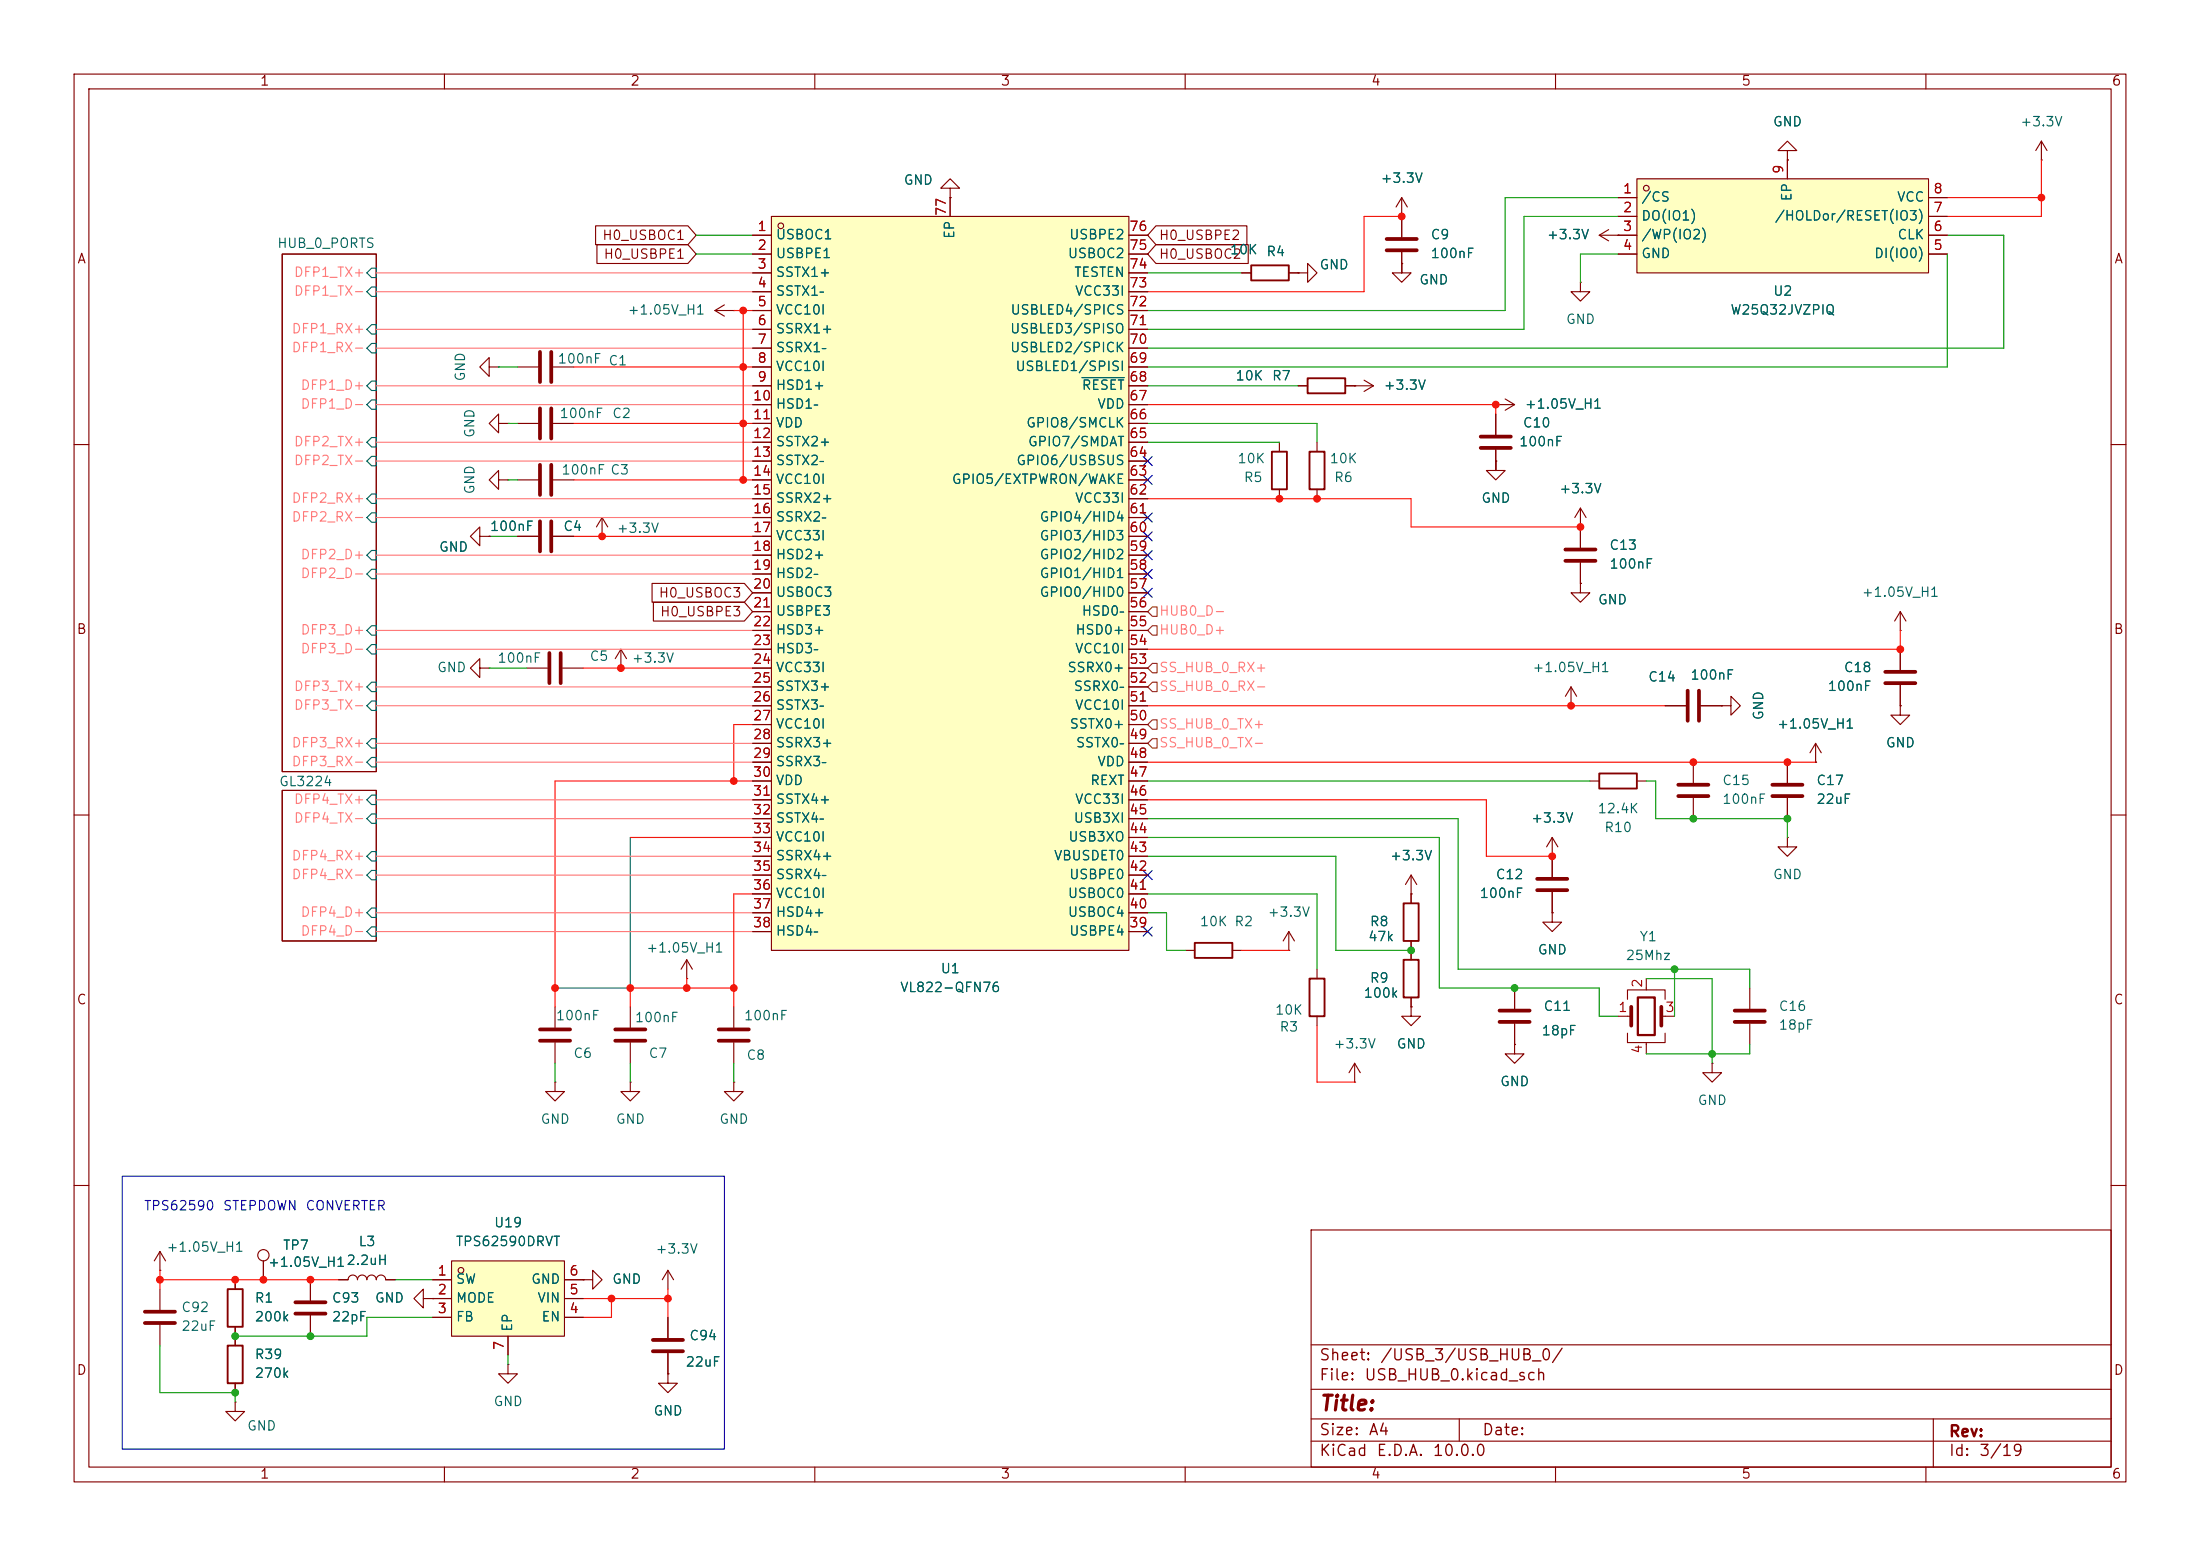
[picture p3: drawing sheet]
<svg xmlns="http://www.w3.org/2000/svg" width="297mm" height="210mm" viewBox="0 0 297 210" stroke-linecap="round" stroke-linejoin="round" font-family="sans-serif">
<g fill="none" stroke="#840000" stroke-width=".15">
<path d="M10 10h277v190h-277zM12 12h273v186h-273zM60 10v2M110 10v2M160 10v2M210 10v2M260 10v2M38.1 34.3h12.7v69.8h-12.7zM10 60h2M285 60h2M10 110h2M38.1 106.7h12.7v20.3h-12.7z"/>
<path d="M285 110h2M10 160h2M21.6 174v2.8M21.6 178.8v2.8M177 166h108v32h-108zM285 160h2M60 198v2M68.6 184.2v1.2h1.2l-1.2 1.3-1.3-1.3h1.3M68.6 184.2h.1M90.2 185.4v1.3h1.2l-1.2 1.3-1.3-1.3h1.3M90.2 185.4h.1M110 198v2"/>
<path d="M160 198v2M177 194.5h108M177 191.5h108M177 187.5h108M177 181.5h108M197 191.5v3M210 198v2M260 198v2M261 191.5v6.5"/>
</g>
<g fill="none" stroke="#006464" stroke-width=".15">
<path d="M50.2 38.7h.6v1.3h-.6l-.7-.6zM50.2 36.2h.6v1.3h-.6l-.7-.7zM50.2 59.1h.6v1.2h-.6l-.7-.6zM50.2 54h.6v1.2h-.6l-.7-.6zM50.2 51.4h.6v1.3h-.6l-.7-.6zM50.2 43.8h.6v1.3h-.6l-.7-.6zM50.2 46.4h.6v1.2h-.6l-.7-.6zM50.2 74.3h.6v1.3h-.6l-.7-.7zM50.2 61.6h.6v1.3h-.6l-.7-.7zM50.2 76.8h.6v1.3h-.6l-.7-.6zM50.2 69.2h.6v1.3h-.6l-.7-.6zM50.2 66.7h.6v1.2h-.6l-.7-.6z"/>
<path d="M49.5 92.7l.7-.6h.6v1.2h-.6zM50.2 94.6h.6v1.3h-.6l-.7-.6zM50.2 99.7h.6v1.3h-.6l-.7-.7zM50.2 84.5h.6v1.2h-.6l-.7-.6zM50.2 87h.6v1.3h-.6l-.7-.7zM49.5 115.6l.7-.7h.6v1.3h-.6zM50.2 102.2h.6v1.3h-.6l-.7-.6zM50.2 109.9h.6v1.2h-.6l-.7-.6zM50.2 107.3h.6v1.3h-.6l-.7-.6zM50.2 117.5h.6v1.2h-.6l-.7-.6zM50.2 122.6h.6v1.2h-.6l-.7-.6zM50.2 125.1h.6v1.3h-.6l-.7-.7z"/>
</g>
<path d="M19.6 177h4M19.6 178.6h4" fill="none" stroke="#840000" stroke-width=".51"/>
<path d="M61 170.2h15.2v10.1h-15.2z" fill="#ffffc2"/>
<g fill="none" stroke="#840000" stroke-width=".15">
<path d="M66 49.5v1.3l-1.2-1.3 1.2-1.2v1.2h1.3M67.3 57.2v1.2l-1.3-1.2 1.3-1.3v1.3h1.3M67.3 49.5h.1M68.6 57.2h.1M69.8 57.2h2.8M69.8 49.5h2.8M74.7 57.2h2.8M74.7 49.5h2.8M96.5 41.9l1.3 .8M96.5 41.9h2.6M97.8 41.1l-1.3 .8M99.1 41.9h.1"/>
<path d="M64.8 72.4v1.3l-1.3-1.3 1.3-1.3v1.3h1.2M66 72.4h.1M67.3 64.8v1.2l-1.3-1.2 1.3-1.3v1.3h1.3M68.6 64.8h.1M69.8 72.4h2.8M69.8 64.8h2.8M74.7 72.4h2.8M74.7 64.8h2.8M81.3 72.4h.1M81.3 69.9l.7 1.2M81.3 69.9l-.8 1.2M81.3 69.9v2.5"/>
<path d="M64.8 90.2v1.2l-1.3-1.2 1.3-1.3v1.3h1.2M66 90.2h.1M71.1 90.2h2.8M75.9 90.2h2.8M83.8 90.2h.1M83.8 87.6l.8 1.3M83.8 87.6l-.7 1.3M83.8 87.6v2.6M212.1 95.3h.1M212.1 92.7l-.8 1.3M212.1 92.7l.8 1.3M212.1 92.7v2.6"/>
<path d="M224.8 95.3h2.8M229.6 95.3h2.8M232.4 95.3h1.3v-1.3l1.2 1.3-1.2 1.2v-1.2M232.4 95.3h.1M256.5 95.3v1.2h1.3l-1.3 1.3-1.2-1.3h1.2M256.5 95.3h.1M256.5 87.6v2.8M256.5 92.5v2.8M209.5 115.6h.1M209.5 113l-.7 1.3M209.5 113l.8 1.3M209.5 113v5.4"/>
<path d="M214.6 105.4h1.3M221 105.4h1.2M228.6 102.9v2.8M228.6 107.7v2.8M241.3 113v1.3h1.3l-1.3 1.3-1.3-1.3h1.3M241.3 113h.1M241.3 102.9v2.8M241.3 107.7v2.8M245.1 102.9h.1M245.1 100.3l-.8 1.3M245.1 100.3l.8 1.3M245.1 100.3v2.6"/>
<path d="M74.9 135.9v2.8M85.1 135.9v2.8M92.7 132.1h.1M92.7 129.5l.8 1.3M92.7 129.5l-.8 1.3M92.7 129.5v2.6M177.8 130.8v1.3M177.8 137.2v1.2M190.5 135.9v1.3h1.3l-1.3 1.2-1.3-1.2h1.3M190.5 135.9h.1M190.5 128.3v1.2M190.5 134.6v1.3"/>
<path d="M204.5 133.4v2.7M204.5 138.2v2.8M209.5 123.2v1.3h1.3l-1.3 1.2-1.2-1.2h1.2M209.5 123.2h.1M209.5 120.4v2.8M218.4 137.2h1.8M219.7 134.9v-1.3h5.1v1.3M219.7 139.4v1.3h5.1v-1.3M222.2 132.1v1.5M224.3 137.2h1.8M236.2 133.4v2.7M236.2 138.2v2.8"/>
<path d="M74.9 146.1v1.2h-1.2l1.2 1.3 1.3-1.3h-1.3M74.9 146.1h.1M74.9 140.7v2.8M85.1 146.1v1.2h-1.3l1.3 1.3 1.3-1.3h-1.3M85.1 146.1h.1M85.1 140.7v2.8M99.1 146.1v1.2h-1.3l1.3 1.3 1.2-1.3h-1.2M99.1 146.1h.1M182.9 146.1h.1M182.9 143.5l-.8 1.3M182.9 143.5l.7 1.3M182.9 143.5v2.6"/>
<path d="M204.5 141v1.2h1.2l-1.2 1.3-1.3-1.3h1.3M204.5 141h.1M222.2 140.7v1.5M231.1 143.5v1.3h1.3l-1.3 1.3-1.2-1.3h1.2M231.1 143.5h.1M21.6 171.5h.1M21.6 168.9l.8 1.3M21.6 168.9l-.8 1.3M21.6 168.9v2.6M31.7 172.7v1.3M31.7 179.1v2.5M35.6 170.2v2.5"/>
<path d="M41.9 172.7v2.8M41.9 177.5v2.8M45.7 172.7h1.3a.64 .64 0 0 1 .6-.6 .64 .64 0 0 1 .7 .6 .64 .64 0 0 1 .6-.6 .64 .64 0 0 1 .6 .6 .64 .64 0 0 1 .7-.6 .64 .64 0 0 1 .6 .6 .64 .64 0 0 1 .6-.6 .64 .64 0 0 1 .7 .6h1.2M57.1 175.3v-1.3l-1.2 1.3 1.2 1.2v-1.2h1.3M58.4 175.3h.1M58.4 172.7h2.6M58.4 175.3h2.6M58.4 177.8h2.6M61 170.2h15.2v10.1h-15.2zM76.2 172.7h2.5M76.2 175.3h2.5M76.2 177.8h2.5"/>
<path d="M78.7 172.7h1.3v-1.2l1.3 1.2-1.3 1.3v-1.3M78.7 172.7h.1M90.2 171.5v2.5M90.2 177.8v2.8M90.2 171.5l-.8 1.2M90.2 171.5l.7 1.2M31.7 189.2v1.3h1.3l-1.3 1.3-1.2-1.3h1.2M31.7 189.2h.1M31.7 186.7v1.3M68.6 180.3v2.6M90.2 182.6v2.8"/>
<circle cx="35.6" cy="169.4" r=".76"/>
<circle cx="62.2" cy="171.5" r=".38"/>
</g>
<g fill="none" stroke="#840000" stroke-width=".51">
<path d="M72.9 47.5v4.1M72.9 55.1v4.1M74.4 47.5v4.1M74.4 55.1v4.1M72.9 62.7v4.1M72.9 70.4v4M74.4 62.7v4.1M74.4 70.4v4M74.2 88.1v4.1M75.7 88.1v4.1M227.8 93.2v4.1M229.4 93.2v4.1"/>
<path d="M254.5 90.7h4.1M254.5 92.2h4.1M207.5 118.6h4.1M226.6 107.4h4M226.6 105.9h4M239.3 107.4h4M239.3 105.9h4M72.9 138.9h4.1M83.1 138.9h4M202.4 136.4h4.1M202.4 137.9h4.1M207.5 120.1h4.1"/>
<path d="M220.2 135.9v2.5M224.3 135.9v2.5M234.2 136.4h4.1M234.2 137.9h4.1M72.9 140.5h4.1M83.1 140.5h4M39.9 175.8h4M39.9 177.3h4M88.1 180.8h4.1M88.1 182.4h4.1"/>
</g>
<path d="M215.9 104.4h5.1v2h-5.1zM176.8 132.1h2v5.1h-2zM189.5 129.5h2v5.1h-2zM30.7 174h2.1v5.1h-2.1zM30.7 181.6h2.1v5.1h-2.1z" fill="none" stroke="#840000" stroke-width=".25"/>
<path d="M221.1 134.6h2.3v5.1h-2.3z" fill="none" stroke="#840000" stroke-width=".3"/>
<path d="M104.1 29.2h48.3v99.1h-48.3z" fill="#ffffc2"/>
<g fill="none" stroke="#840000" stroke-width=".15">
<path d="M101.6 31.8h2.5M101.6 34.3h2.5M101.6 36.8h2.5M101.6 39.4h2.5M104.1 29.2h48.3v99.1h-48.3zM128.3 25.4h1.2l-1.2-1.3-1.3 1.3h1.3v1.3M128.3 26.7h.1M128.3 26.7v2.5M152.4 31.8h2.5M152.4 34.3h2.5M152.4 36.8h2.5M152.4 39.4h2.5"/>
<path d="M167.6 36.8h1.3M174 36.8h1.3M175.3 36.8h1.2v-1.2l1.3 1.2-1.3 1.3v-1.3M175.3 36.8h.1M189.2 34v2.8h-1.2l1.2 1.3 1.3-1.3h-1.3v-1.2M189.2 35.6h.1M189.2 29.2v2.8M241.3 20.3h-1.3l1.3-1.2 1.3 1.2h-1.3v1.3M241.3 21.6h.1M101.6 41.9h2.5M101.6 44.5h2.5M101.6 47h2.5"/>
<path d="M101.6 49.5h2.5M101.6 52.1h2.5M101.6 54.6h2.5M101.6 57.2h2.5M101.6 59.7h2.5M152.4 41.9h2.5M152.4 44.5h2.5M152.4 47h2.5M152.4 49.5h2.5M152.4 52.1h2.5M152.4 54.6h2.5M152.4 57.2h2.5"/>
<path d="M152.4 59.7h2.5M172.7 59.7v1.3M175.3 52.1h1.2M177.8 59.7v1.3M181.6 52.1h3.8M182.9 52.1h.1M184.1 51.3l1.3 .8M185.4 52.1l-1.3 .7M101.6 62.2h2.5M101.6 64.8h2.5M101.6 67.3h2.5M101.6 69.9h2.5"/>
<path d="M101.6 72.4h2.5M101.6 74.9h2.5M101.6 77.5h2.5M152.4 62.2h2.5M152.4 64.8h2.5M152.4 67.3h2.5M152.4 69.9h2.5M152.4 72.4h2.5M152.4 74.9h2.5M152.4 77.5h2.5M172.7 66v1.3M177.8 66v1.3"/>
<path d="M101.6 80h2.5M101.6 82.6h2.5M101.6 85.1h2.5M101.6 87.6h2.5M101.6 90.2h2.5M101.6 92.7h2.5M101.6 95.3h2.5M101.6 97.8h2.5M152.4 80h2.5M152.4 82.6h2.5M152.4 85.1h2.5M152.4 87.6h2.5"/>
<path d="M152.4 90.2h2.5M152.4 92.7h2.5M152.4 95.3h2.5M152.4 97.8h2.5M101.6 100.3h2.5M101.6 102.9h2.5M101.6 105.4h2.5M101.6 108h2.5M101.6 110.5h2.5M101.6 113h2.5M101.6 115.6h2.5M101.6 118.1h2.5"/>
<path d="M152.4 100.3h2.5M152.4 102.9h2.5M152.4 105.4h2.5M152.4 108h2.5M152.4 110.5h2.5M152.4 113h2.5M152.4 115.6h2.5M152.4 118.1h2.5M99.1 135.9v2.8M101.6 120.7h2.5M101.6 123.2h2.5M101.6 125.7h2.5"/>
<path d="M152.4 120.7h2.5M152.4 123.2h2.5M152.4 125.7h2.5M99.1 140.7v2.8"/>
<circle cx="105.4" cy="30.5" r=".38"/>
</g>
<path d="M146.1 51h5.7" fill="none" stroke="#006464" stroke-width=".15"/>
<path d="M187.2 33.8h4.1M187.2 32.3h4.1M97 138.9h4.1M97 140.5h4.1" fill="none" stroke="#840000" stroke-width=".51"/>
<path d="M168.9 35.8h5.1v2h-5.1zM176.5 51.1h5.1v2h-5.1zM171.7 61h2v5h-2zM176.8 61h2v5h-2z" fill="none" stroke="#840000" stroke-width=".25"/>
<path d="M221 24.1h39.3v12.7h-39.3z" fill="#ffffc2"/>
<g fill="none" stroke="#840000" stroke-width=".15">
<path d="M275.6 19.1l-.8 1.2M275.6 19.1l.8 1.2M275.6 19.1v2.5M80.4 30.5h12.5l1.1 1.3-1.1 1.2h-12.5zM80.6 33h12.3l1.1 1.3-1.1 1.3h-12.3zM101.6 31.8h2.5M101.6 34.3h2.5M101.6 36.8h2.5M101.6 39.4h2.5M128.3 26.7h.1M128.3 26.7v2.5M152.4 31.8h2.5"/>
<path d="M152.4 34.3h2.5M152.4 36.8h2.5M152.4 39.4h2.5M156.1 33h12.4v2.6h-12.4l-1.2-1.3zM156.1 30.5h12.2v2.5h-12.2l-1.2-1.2zM167.6 36.8h1.3M174 36.8h1.3M175.3 36.8h.1M189.2 29.2h.1M189.2 35.6h.1M189.2 26.7l-.7 1.2M189.2 26.7l.8 1.2"/>
<path d="M189.2 26.7v5.3M189.2 34v2.8M213.4 38.1v1.3h-1.3l1.3 1.2 1.2-1.2h-1.2M213.4 38.1h.1M215.9 31.8h5.1M215.9 31.8l1.3 .7M217.2 31l-1.3 .8M218.4 31.8h.1M218.4 26.7h2.6M218.4 29.2h2.6M218.4 34.3h2.6M221 24.1h39.3v12.7h-39.3z"/>
<path d="M241.3 21.6h.1M241.3 21.6v2.5M260.3 26.7h2.6M260.3 29.2h2.6M260.3 31.8h2.6M260.3 34.3h2.6M275.6 21.6h.1M101.6 54.6h2.5M101.6 41.9h2.5M101.6 44.5h2.5M101.6 47h2.5M101.6 49.5h2.5"/>
<path d="M101.6 52.1h2.5M101.6 57.2h2.5M101.6 59.7h2.5M152.4 54.6h2.5M152.4 41.9h2.5M152.4 44.5h2.5M152.4 47h2.5M152.4 49.5h2.5M152.4 52.1h2.5M152.4 57.2h2.5M152.4 59.7h2.5M175.3 52.1h1.2"/>
<path d="M181.6 52.1h1.3M182.9 52.1h.1M201.9 54.6h.1M201.9 54.6h2.6M201.9 55.9v2.8M203.2 53.8l1.3 .8M204.5 54.6l-1.3 .8M66 72.4h.1M69.8 72.4h2.8M74.7 72.4h2.8M88 78.7h12.5l1.1 1.3-1.1 1.3h-12.5zM101.6 72.4h2.5"/>
<path d="M101.6 62.2h2.5M101.6 64.8h2.5M101.6 67.3h2.5M101.6 69.9h2.5M101.6 74.9h2.5M101.6 77.5h2.5M152.4 72.4h2.5M152.4 62.2h2.5M152.4 64.8h2.5M152.4 67.3h2.5M152.4 69.9h2.5M152.4 74.9h2.5"/>
<path d="M152.4 77.5h2.5M201.9 60.7v2.8h-1.2l1.2 1.3 1.3-1.3h-1.3v-1.3M201.9 62.2h.1M213.4 71.1h.1M213.4 78.7v1.3h1.2l-1.2 1.3-1.3-1.3h1.3M213.4 78.7h.1M213.4 68.6l-.8 1.3M213.4 68.6l.7 1.3M213.4 68.6v5.3M213.4 75.9v2.8M88.2 81.3h12.3l1.1 1.3-1.1 1.2h-12.3zM101.6 95.3h2.5"/>
<path d="M101.6 80h2.5M101.6 82.6h2.5M101.6 85.1h2.5M101.6 87.6h2.5M101.6 90.2h2.5M101.6 92.7h2.5M101.6 97.8h2.5M152.4 95.3h2.5M152.4 80h2.5M152.4 82.6h2.5M152.4 85.1h2.5M152.4 87.6h2.5"/>
<path d="M152.4 90.2h2.5M152.4 92.7h2.5M152.4 97.8h2.5M224.8 95.3h2.8M229.6 95.3h2.8M232.4 95.3h.1M256.5 85.1h.1M256.5 95.3h.1M256.5 82.6l-.7 1.2M256.5 82.6l.8 1.2M256.5 82.6v2.5M256.5 87.6v2.8"/>
<path d="M256.5 92.5v2.8M101.6 100.3h2.5M101.6 102.9h2.5M101.6 105.4h2.5M101.6 108h2.5M101.6 110.5h2.5M101.6 113h2.5M101.6 115.6h2.5M101.6 118.1h2.5M152.4 100.3h2.5M152.4 102.9h2.5M152.4 105.4h2.5"/>
<path d="M152.4 108h2.5M152.4 110.5h2.5M152.4 113h2.5M152.4 115.6h2.5M152.4 118.1h2.5M190.5 118.1v3.8M190.5 118.1l-.8 1.3M190.5 118.1l.8 1.3M209.5 115.6h.1M209.5 115.6v2.8M241.3 102.9v2.8M241.3 107.7v2.8"/>
<path d="M245.1 102.9h.1M101.6 120.7h2.5M101.6 123.2h2.5M101.6 125.7h2.5M152.4 120.7h2.5M152.4 123.2h2.5M152.4 125.7h2.5M160 128.3h1.3M166.4 128.3h1.2M174 128.3h.1M174 125.7l-.8 1.3M174 125.7l.8 1.3"/>
<path d="M174 125.7v2.6M190.5 120.7h.1M190.5 135.9h.1M190.5 127v2.5M190.5 134.6v1.3M204.5 133.4v2.7M204.5 138.2v2.8M209.5 123.2h.1M209.5 120.4v2.8M204.5 141h.1M31.7 172.7v1.3M31.7 179.1v2.5"/>
<path d="M35.6 170.2v2.5M41.9 172.7v2.8M41.9 177.5v2.8M45.7 172.7h1.3M52.1 172.7h1.2M58.4 175.3h.1M58.4 172.7h2.6M58.4 175.3h2.6M58.4 177.8h2.6M76.2 172.7h2.5M76.2 175.3h2.5M76.2 177.8h2.5"/>
<path d="M78.7 172.7h.1M90.2 177.8v2.8M31.7 186.7v1.3M68.6 180.3v2.6M90.2 185.4h.1M90.2 182.6v2.8"/>
<circle cx="222.3" cy="25.4" r=".38"/>
</g>
<path d="M199.9 58.9h4.1M199.9 60.5h4.1M211.3 75.7h4.1M211.3 74.2h4.1" fill="none" stroke="#840000" stroke-width=".51"/>
<path d="M161.3 127.3h5.1v2h-5.1zM189.5 121.9h2v5.1h-2z" fill="none" stroke="#840000" stroke-width=".25"/>
<path d="M154.9 82.6l.7-.7h.6v1.3h-.6zM154.9 85.1l.7-.6h.6v1.2h-.6zM154.9 92.7l.7-.6h.6v1.2h-.6zM154.9 97.8l.7-.6h.6v1.2h-.6zM155.6 89.5h.6v1.3h-.6l-.7-.6zM155.6 99.7h.6v1.3h-.6l-.7-.7z" fill="none" stroke="#725600" stroke-width=".15"/>
<g fill="none" stroke="#ff7879" stroke-width=".15">
<path d="M50.8 39.4h50.8M50.8 36.8h50.8M50.8 59.7h50.8M50.8 52.1h50.8M50.8 44.5h50.8M50.8 54.6h50.8M50.8 47h50.8M50.8 62.2h50.8M50.8 67.3h50.8M50.8 69.9h50.8M50.8 74.9h50.8M50.8 77.5h50.8"/>
<path d="M50.8 95.3h50.8M50.8 92.7h50.8M50.8 87.6h50.8M50.8 85.1h50.8M50.8 118.1h50.8M50.8 115.6h50.8M50.8 110.5h50.8M50.8 100.3h50.8M50.8 102.9h50.8M50.8 108h50.8M50.8 125.7h50.8M50.8 123.2h50.8"/>
</g>
<g fill="none" stroke="#ff0f00" stroke-width=".15">
<path d="M189.2 29.2h-5.1v10.2h-29.2M262.9 26.7h12.7M275.6 21.6v7.6h-12.7M77.5 57.2h24.1M77.5 49.5h24.1M99.1 41.9h2.5M100.3 41.9v22.9M154.9 54.6h47v1.3M77.5 64.8h24.1M77.5 72.4h24.1M154.9 67.3h35.6v3.8h22.9M78.7 90.2h22.9"/>
<path d="M101.6 97.8h-2.5v7.6M154.9 95.3h69.9M256.5 85.1v2.5h-101.6M85.1 113h16.5M101.6 105.4h-26.7v30.5M154.9 102.9h90.2M154.9 108h45.8v7.6h8.8M92.7 132.1v1.3M99.1 133.4h-14v2.5M101.6 120.7h-2.5v15.2M167.6 128.3h6.4M177.8 138.4v7.7h5.1"/>
<path d="M21.6 172.7h24.1M21.6 171.5v2.5M78.7 175.3h11.5M82.5 175.3v2.5h-3.8M90.2 174v3.8"/>
</g>
<g fill="none" stroke="#009600" stroke-width=".15">
<path d="M94 34.3h7.6M94 31.8h7.6M154.9 36.8h12.7M189.2 35.6v1.2M218.4 34.3h-5v3.8M218.4 26.7h-15.2v15.2h-48.3M218.4 29.2h-12.7v15.3h-50.8M262.9 34.3v15.2h-108M262.9 31.8h7.6v15.2h-115.6M67.3 49.5h2.5M68.6 57.2h1.2M154.9 57.2h22.9v2.5"/>
<path d="M154.9 52.1h20.4M154.9 59.7h17.8M66 72.4h3.8M68.6 64.8h1.2M201.9 62.2v1.3M66 90.2h5.1M154.9 110.5h41.9v20.3h39.4v2.6M154.9 113h39.4v20.4h21.6v3.8h2.5M154.9 105.4h59.7M154.9 115.6h25.4v12.7h10.2M222.2 105.4h1.3v5.1h17.8v2.5M154.9 120.7h22.9v10.1"/>
<path d="M154.9 123.2h2.6v5.1h2.5M222.2 132.1h8.9v11.4M226.1 130.8v6.4M74.9 143.5v2.6M85.1 143.5v2.6M99.1 143.5v2.6M236.2 141v1.2h-14M53.3 172.7h5.1M58.4 177.8h-8.9v2.5h-17.8M21.6 181.6v6.4h10.1v1.2M68.6 182.9v1.3"/>
</g>
<path d="M85.1 113v20.4h-10.2" fill="none" stroke="#008484" stroke-width=".15"/>
<g fill="none" stroke="#000084" stroke-width=".15">
<path d="M154.3 79.4l1.2 1.2M154.3 69.2l1.2 1.3M154.3 76.9l1.2 1.2M154.3 71.8l1.2 1.2M154.3 74.3l1.2 1.2M154.3 64.2l1.2 1.2M154.3 61.6l1.2 1.2M155.5 79.4l-1.2 1.2M155.5 69.2l-1.2 1.3M155.5 76.9l-1.2 1.2M155.5 71.8l-1.2 1.2M155.5 74.3l-1.2 1.2"/>
<path d="M155.5 64.2l-1.2 1.2M155.5 61.6l-1.2 1.2M154.3 117.5l1.2 1.2M155.5 117.5l-1.2 1.2M154.3 125.1l1.2 1.2M155.5 125.1l-1.2 1.2"/>
</g>
<path d="M16.5 158.8h81.3v36.8h-81.3z" fill="none" stroke="#0000c2" stroke-width=".15"/>
<path d="M146.1 51h5.7" fill="none" stroke="#006464" stroke-width=".15"/>
<g fill="#ff0f00" stroke="#ff0f00" stroke-width=".14">
<circle cx="74.9" cy="133.4" r=".46"/>
<circle cx="85.1" cy="133.4" r=".46"/>
<circle cx="99.1" cy="105.4" r=".46"/>
<circle cx="92.7" cy="133.4" r=".46"/>
<circle cx="99.1" cy="133.4" r=".46"/>
<circle cx="83.8" cy="90.2" r=".46"/>
<circle cx="21.6" cy="172.7" r=".46"/>
<circle cx="31.7" cy="172.7" r=".46"/>
<circle cx="35.6" cy="172.7" r=".46"/>
<circle cx="41.9" cy="172.7" r=".46"/>
<circle cx="100.3" cy="57.2" r=".46"/>
<circle cx="100.3" cy="64.8" r=".46"/>
<circle cx="81.3" cy="72.4" r=".46"/>
<circle cx="82.5" cy="175.3" r=".46"/>
<circle cx="90.2" cy="175.3" r=".46"/>
<circle cx="228.6" cy="102.9" r=".46"/>
<circle cx="209.5" cy="115.6" r=".46"/>
<circle cx="241.3" cy="102.9" r=".46"/>
<circle cx="100.3" cy="49.5" r=".46"/>
<circle cx="201.9" cy="54.6" r=".46"/>
<circle cx="189.2" cy="29.2" r=".46"/>
<circle cx="172.7" cy="67.3" r=".46"/>
<circle cx="177.8" cy="67.3" r=".46"/>
<circle cx="100.3" cy="41.9" r=".46"/>
<circle cx="256.5" cy="87.6" r=".46"/>
<circle cx="275.6" cy="26.7" r=".46"/>
<circle cx="213.4" cy="71.1" r=".46"/>
<circle cx="212.1" cy="95.3" r=".46"/>
</g>
<g fill="#009600" stroke="#009600" stroke-width=".14">
<circle cx="31.7" cy="188" r=".46"/>
<circle cx="41.9" cy="180.3" r=".46"/>
<circle cx="31.7" cy="180.3" r=".46"/>
<circle cx="241.3" cy="110.5" r=".46"/>
<circle cx="226.1" cy="130.8" r=".46"/>
<circle cx="231.1" cy="142.2" r=".46"/>
<circle cx="228.6" cy="110.5" r=".46"/>
<circle cx="204.5" cy="133.4" r=".46"/>
<circle cx="190.5" cy="128.3" r=".46"/>
</g>
<text font-size="2" fill="#840000" x="178" y="190.9">Title:</text>
<g font-size="1.5" fill="#840000">
<text x="178" y="184">Sheet:</text>
<text x="186.2" y="184">/USB_3/USB_HUB_0/</text>
<text x="178" y="186.7">File:</text>
<text x="184.1" y="186.7">USB_HUB_0.kicad_sch</text>
<text x="178" y="196.9">KiCad</text>
<text x="178" y="194.1">Size:</text>
<text x="184.7" y="194.1">A4</text>
<text x="185.7" y="196.9">E.D.A.</text>
<text x="193.3" y="196.9">10.0.0</text>
<text x="200" y="194.1">Date:</text>
<text x="263" y="194.3">Rev:</text>
<text x="263" y="196.9">Id:</text>
<text x="267.1" y="196.9">3/19</text>
</g>
<g font-size="1.3" fill="#840000">
<text x="35" y="11.9">1</text>
<text x="85" y="11.9">2</text>
<text x="135" y="11.9">3</text>
<text x="185" y="11.9">4</text>
<text x="235" y="11.9">5</text>
<text x="285" y="11.9">6</text>
<text x="10.3" y="35.9">A</text>
<text x="81.2" y="32.7">H0_USBOC1</text>
<text x="81.4" y="35.2">H0_USBPE1</text>
<text x="156.4" y="35.2">H0_USBOC2</text>
<text x="156.4" y="32.7">H0_USBPE2</text>
<text x="285.3" y="35.9">A</text>
<text x="88.8" y="81">H0_USBOC3</text>
<text x="89" y="83.5">H0_USBPE3</text>
<text x="10.3" y="85.9">B</text>
<text x="285.3" y="85.9">B</text>
<text x="10.3" y="135.9">C</text>
<text x="285.3" y="135.9">C</text>
<text x="10.3" y="185.9">D</text>
<text x="285.3" y="185.9">D</text>
<text x="35" y="199.9">1</text>
<text x="85" y="199.9">2</text>
<text x="135" y="199.9">3</text>
<text x="185" y="199.9">4</text>
<text x="235" y="199.9">5</text>
<text x="285" y="199.9">6</text>
</g>
<g font-size="1.3" fill="#006464">
<text x="239.3" y="17.4">GND</text>
<text x="272.6" y="17.4">+3.3V</text>
<text x="121.9" y="25.2">GND</text>
<text x="186.3" y="25">+3.3V</text>
<text x="221.5" y="27.5">/CS</text>
<text x="242.2" y="27.3" transform="rotate(-90 242.2 27.3)">EP</text>
<text x="256" y="27.5">VCC</text>
<text x="37.3" y="33.8">HUB_0_PORTS</text>
<text x="104.6" y="32.6">USBOC1</text>
<text x="104.6" y="35.2">USBPE1</text>
<text x="129.1" y="32.3" transform="rotate(-90 129.1 32.3)">EP</text>
<text x="144.1" y="35.2">USBOC2</text>
<text x="144.3" y="32.6">USBPE2</text>
<text x="165.9" y="34.6">10K</text>
<text x="170.9" y="34.9">R4</text>
<text x="193" y="32.6">C9</text>
<text x="193" y="35.2">100nF</text>
<text x="208.7" y="32.6">+3.3V</text>
<text x="221.5" y="30.1">DO(IO1)</text>
<text x="221.5" y="32.6">/WP(IO2)</text>
<text x="221.5" y="35.2">GND</text>
<text x="239.5" y="30.1">/HOLDor/RESET(IO3)</text>
<text x="252.9" y="35.2">DI(IO0)</text>
<text x="256.1" y="32.6">CLK</text>
<text x="104.6" y="37.7">SSTX1+</text>
<text x="104.6" y="40.2">SSTX1–</text>
<text x="144.9" y="37.7">TESTEN</text>
<text x="145" y="40.2">VCC33I</text>
<text x="178" y="36.7">GND</text>
<text x="191.5" y="38.7">GND</text>
<text x="239.3" y="40.2">U2</text>
<text x="84.6" y="42.8">+1.05V_H1</text>
<text x="104.6" y="42.8">VCC10I</text>
<text x="104.6" y="45.3">SSRX1+</text>
<text x="104.6" y="47.9">SSRX1–</text>
<text x="136.3" y="47.9">USBLED2/SPICK</text>
<text x="136.3" y="45.3">USBLED3/SPISO</text>
<text x="136.3" y="42.8">USBLED4/SPICS</text>
<text x="211.3" y="44">GND</text>
<text x="233.5" y="42.8">W25Q32JVZPIQ</text>
<text x="63.1" y="51.6" transform="rotate(-90 63.1 51.6)">GND</text>
<text x="75.2" y="49.4">100nF</text>
<text x="82.1" y="49.6">C1</text>
<text x="104.6" y="50.4">VCC10I</text>
<text x="104.6" y="52.9">HSD1+</text>
<text x="137" y="50.4">USBLED1/SPISI</text>
<text x="145.9" y="52.9">RESET</text>
<text x="166.7" y="51.7">10K</text>
<text x="171.6" y="51.7">R7</text>
<text x="186.7" y="52.9">+3.3V</text>
<text x="64.4" y="59.2" transform="rotate(-90 64.4 59.2)">GND</text>
<text x="75.4" y="56.7">100nF</text>
<text x="82.6" y="56.7">C2</text>
<text x="104.6" y="55.5">HSD1–</text>
<text x="104.6" y="58">VDD</text>
<text x="138.4" y="58">GPIO8/SMCLK</text>
<text x="148.1" y="55.5">VDD</text>
<text x="205.5" y="58">C10</text>
<text x="205.7" y="55.5">+1.05V_H1</text>
<text x="75.7" y="64.4">100nF C3</text>
<text x="104.6" y="60.6">SSTX2+</text>
<text x="104.6" y="63.1">SSTX2–</text>
<text x="104.6" y="65.6">VCC10I</text>
<text x="128.4" y="65.6">GPIO5/EXTPWRON/WAKE</text>
<text x="137.1" y="63.1">GPIO6/USBSUS</text>
<text x="138.7" y="60.6">GPIO7/SMDAT</text>
<text x="167" y="62.8">10K</text>
<text x="167.8" y="65.4">R5</text>
<text x="179.4" y="62.8">10K</text>
<text x="180" y="65.4">R6</text>
<text x="205" y="60.6">100nF</text>
<text x="64.4" y="66.8" transform="rotate(-90 64.4 66.8)">GND</text>
<text x="66" y="72">100nF</text>
<text x="76" y="72">C4</text>
<text x="104.6" y="68.2">SSRX2+</text>
<text x="104.6" y="70.7">SSRX2–</text>
<text x="140.3" y="70.7">GPIO4/HID4</text>
<text x="145" y="68.2">VCC33I</text>
<text x="199.9" y="68.2">GND</text>
<text x="210.4" y="66.9">+3.3V</text>
<text x="59.2" y="74.8">GND</text>
<text x="83.2" y="72.2">+3.3V</text>
<text x="104.6" y="73.3">VCC33I</text>
<text x="104.6" y="75.8">HSD2+</text>
<text x="140.3" y="75.8">GPIO2/HID2</text>
<text x="140.3" y="73.3">GPIO3/HID3</text>
<text x="217.2" y="77.1">100nF</text>
<text x="217.2" y="74.5">C13</text>
<text x="104.6" y="78.3">HSD2–</text>
<text x="104.6" y="80.9">USBOC3</text>
<text x="104.6" y="83.4">USBPE3</text>
<text x="140.3" y="80.9">GPIO0/HID0</text>
<text x="140.3" y="78.3">GPIO1/HID1</text>
<text x="145.9" y="83.4">HSD0–</text>
<text x="215.6" y="81.9">GND</text>
<text x="251.2" y="80.9">+1.05V_H1</text>
<text x="67.1" y="89.8">100nF</text>
<text x="79.5" y="89.5">C5</text>
<text x="85.2" y="89.8">+3.3V</text>
<text x="104.6" y="86">HSD3+</text>
<text x="104.6" y="88.5">HSD3–</text>
<text x="145" y="88.5">VCC10I</text>
<text x="145.1" y="86">HSD0+</text>
<text x="58.9" y="91">GND</text>
<text x="104.6" y="91">VCC33I</text>
<text x="104.6" y="93.6">SSTX3+</text>
<text x="144" y="91">SSRX0+</text>
<text x="144.9" y="93.6">SSRX0–</text>
<text x="206.8" y="91">+1.05V_H1</text>
<text x="222.4" y="92.3">C14</text>
<text x="228.1" y="92">100nF</text>
<text x="246.7" y="93.6">100nF</text>
<text x="248.8" y="91">C18</text>
<text x="104.6" y="96.1">SSTX3–</text>
<text x="104.6" y="98.7">VCC10I</text>
<text x="104.6" y="101.2">SSRX3+</text>
<text x="144.3" y="98.7">SSTX0+</text>
<text x="145" y="96.1">VCC10I</text>
<text x="145.2" y="101.2">SSTX0–</text>
<text x="238.4" y="97.3" transform="rotate(-90 238.4 97.3)">GND</text>
<text x="239.8" y="98.7">+1.05V_H1</text>
<text x="254.5" y="101.2">GND</text>
<text x="37.6" y="106.4">GL3224</text>
<text x="104.6" y="103.7">SSRX3–</text>
<text x="104.6" y="106.3">VDD</text>
<text x="147.1" y="106.3">REXT</text>
<text x="148.1" y="103.7">VDD</text>
<text x="232.4" y="106.3">C15</text>
<text x="245.1" y="106.3">C17</text>
<text x="104.6" y="108.8">SSTX4+</text>
<text x="104.6" y="111.4">SSTX4–</text>
<text x="104.6" y="113.9">VCC10I</text>
<text x="144.1" y="113.9">USB3XO</text>
<text x="144.9" y="111.4">USB3XI</text>
<text x="145" y="108.8">VCC33I</text>
<text x="206.6" y="111.4">+3.3V</text>
<text x="215.6" y="110.1">12.4K</text>
<text x="216.5" y="112.6">R10</text>
<text x="232.4" y="108.8">100nF</text>
<text x="245.1" y="108.8">22uF</text>
<text x="104.6" y="116.4">SSRX4+</text>
<text x="104.6" y="119">SSRX4–</text>
<text x="142.2" y="116.4">VBUSDET0</text>
<text x="144.3" y="119">USBPE0</text>
<text x="187.6" y="116.4">+3.3V</text>
<text x="201.8" y="119">C12</text>
<text x="239.3" y="119">GND</text>
<text x="104.6" y="121.5">VCC10I</text>
<text x="104.6" y="124.1">HSD4+</text>
<text x="144.1" y="124.1">USBOC4</text>
<text x="144.1" y="121.5">USBOC0</text>
<text x="161.9" y="125.3">10K</text>
<text x="166.6" y="125.3">R2</text>
<text x="171" y="124.1">+3.3V</text>
<text x="184.8" y="125.3">R8</text>
<text x="199.7" y="121.5">100nF</text>
<text x="87.2" y="128.9">+1.05V_H1</text>
<text x="104.6" y="126.6">HSD4–</text>
<text x="126.9" y="131.7">U1</text>
<text x="144.3" y="126.6">USBPE4</text>
<text x="184.6" y="127.4">47k</text>
<text x="207.5" y="129.1">GND</text>
<text x="219.4" y="129.9">25Mhz</text>
<text x="221.3" y="127.4">Y1</text>
<text x="121.4" y="134.2">VL822-QFN76</text>
<text x="172" y="137.3">10K</text>
<text x="184" y="135">100k</text>
<text x="184.8" y="132.9">R9</text>
<text x="208.3" y="136.8">C11</text>
<text x="240" y="136.8">C16</text>
<text x="74.9" y="138">100nF</text>
<text x="77.3" y="143.1">C6</text>
<text x="85.6" y="138.3">100nF</text>
<text x="87.5" y="143.1">C7</text>
<text x="100.3" y="138">100nF</text>
<text x="100.7" y="143.4">C8</text>
<text x="172.6" y="139.5">R3</text>
<text x="179.9" y="141.8">+3.3V</text>
<text x="188.5" y="141.8">GND</text>
<text x="208" y="140.1">18pF</text>
<text x="240" y="139.3">18pF</text>
<text x="202.4" y="146.9">GND</text>
<text x="229.1" y="149.5">GND</text>
<text x="72.9" y="152">GND</text>
<text x="83.1" y="152">GND</text>
<text x="97" y="152">GND</text>
<text x="66.6" y="166">U19</text>
<text x="22.4" y="169.3">+1.05V_H1</text>
<text x="36.1" y="171.3">+1.05V_H12.2uH</text>
<text x="38.1" y="169">TP7</text>
<text x="48.3" y="168.5">L3</text>
<text x="61.4" y="168.5">TPS62590DRVT</text>
<text x="61.5" y="173.6">SW</text>
<text x="71.6" y="173.6">GND</text>
<text x="82.6" y="173.6">GND</text>
<text x="88.4" y="169.5">+3.3V</text>
<text x="24.4" y="177.4">C92</text>
<text x="24.4" y="179.9">22uF</text>
<text x="34.3" y="176.1">R1</text>
<text x="34.3" y="178.7">200k</text>
<text x="44.7" y="176.1">C93</text>
<text x="44.7" y="178.7">22pF</text>
<text x="50.5" y="176.1">GND</text>
<text x="61.5" y="176.1">MODE</text>
<text x="61.5" y="178.7">FB</text>
<text x="69.4" y="179.8" transform="rotate(-90 69.4 179.8)">EP</text>
<text x="72.5" y="176.1">VIN</text>
<text x="73" y="178.7">EN</text>
<text x="34.3" y="183.7">R39</text>
<text x="92.5" y="184.8">22uF</text>
<text x="93" y="181.2">C94</text>
<text x="34.3" y="186.3">270k</text>
<text x="66.5" y="190.1">GND</text>
<text x="88.1" y="191.4">GND</text>
<text x="33.3" y="193.4">GND</text>
</g>
<g font-size="1.3" fill="#a90000">
<text x="241" y="23.6" transform="rotate(-90 241 23.6)">9</text>
<text x="128" y="29.3" transform="rotate(-90 128 29.3)">77</text>
<text x="219" y="26.4">1</text>
<text x="219" y="29">2</text>
<text x="260.9" y="29">7</text>
<text x="260.9" y="26.4">8</text>
<text x="102.2" y="31.5">1</text>
<text x="102.2" y="34">2</text>
<text x="152.4" y="34">75</text>
<text x="152.4" y="31.5">76</text>
<text x="219" y="31.5">3</text>
<text x="219" y="34">4</text>
<text x="260.9" y="34">5</text>
<text x="260.9" y="31.5">6</text>
<text x="102.2" y="36.6">3</text>
<text x="102.2" y="39.1">4</text>
<text x="102.2" y="41.7">5</text>
<text x="152.4" y="41.7">72</text>
<text x="152.4" y="39.1">73</text>
<text x="152.4" y="36.6">74</text>
<text x="102.2" y="44.2">6</text>
<text x="102.2" y="46.7">7</text>
<text x="152.4" y="46.7">70</text>
<text x="152.4" y="44.2">71</text>
<text x="102.2" y="49.3">8</text>
<text x="102.2" y="51.8">9</text>
<text x="152.4" y="51.8">68</text>
<text x="152.4" y="49.3">69</text>
<text x="101.6" y="54.4">10</text>
<text x="101.6" y="56.9">11</text>
<text x="101.6" y="59.4">12</text>
<text x="152.4" y="59.4">65</text>
<text x="152.4" y="56.9">66</text>
<text x="152.4" y="54.4">67</text>
<text x="101.6" y="62">13</text>
<text x="101.6" y="64.5">14</text>
<text x="152.4" y="64.5">63</text>
<text x="152.4" y="62">64</text>
<text x="101.6" y="67.1">15</text>
<text x="101.6" y="69.6">16</text>
<text x="152.4" y="69.6">61</text>
<text x="152.4" y="67.1">62</text>
<text x="101.6" y="72.1">17</text>
<text x="101.6" y="74.7">18</text>
<text x="101.6" y="77.2">19</text>
<text x="152.4" y="77.2">58</text>
<text x="152.4" y="74.7">59</text>
<text x="152.4" y="72.1">60</text>
<text x="101.6" y="79.8">20</text>
<text x="101.6" y="82.3">21</text>
<text x="152.4" y="82.3">56</text>
<text x="152.4" y="79.8">57</text>
<text x="101.6" y="84.8">22</text>
<text x="101.6" y="87.4">23</text>
<text x="101.6" y="89.9">24</text>
<text x="152.4" y="89.9">53</text>
<text x="152.4" y="87.4">54</text>
<text x="152.4" y="84.8">55</text>
<text x="101.6" y="92.5">25</text>
<text x="101.6" y="95">26</text>
<text x="152.4" y="95">51</text>
<text x="152.4" y="92.5">52</text>
<text x="101.6" y="97.5">27</text>
<text x="101.6" y="100.1">28</text>
<text x="152.4" y="100.1">49</text>
<text x="152.4" y="97.5">50</text>
<text x="101.6" y="102.6">29</text>
<text x="101.6" y="105.2">30</text>
<text x="101.6" y="107.7">31</text>
<text x="152.4" y="107.7">46</text>
<text x="152.4" y="105.2">47</text>
<text x="152.4" y="102.6">48</text>
<text x="101.6" y="110.2">32</text>
<text x="101.6" y="112.8">33</text>
<text x="152.4" y="112.8">44</text>
<text x="152.4" y="110.2">45</text>
<text x="101.6" y="115.3">34</text>
<text x="101.6" y="117.9">35</text>
<text x="152.4" y="117.9">42</text>
<text x="152.4" y="115.3">43</text>
<text x="101.6" y="120.4">36</text>
<text x="101.6" y="122.9">37</text>
<text x="101.6" y="125.5">38</text>
<text x="152.4" y="125.5">39</text>
<text x="152.4" y="122.9">40</text>
<text x="152.4" y="120.4">41</text>
<text x="218.4" y="136.9">1</text>
<text x="222" y="133.4" transform="rotate(-90 222 133.4)">2</text>
<text x="224.7" y="136.9">3</text>
<text x="222" y="142.3" transform="rotate(-90 222 142.3)">4</text>
<text x="59" y="172.5">1</text>
<text x="76.8" y="172.5">6</text>
<text x="59" y="175">2</text>
<text x="59" y="177.5">3</text>
<text x="76.8" y="177.5">4</text>
<text x="76.8" y="175">5</text>
<text x="68.3" y="182.3" transform="rotate(-90 68.3 182.3)">7</text>
</g>
<g font-size="1.3" fill="#ff7879">
<text x="39.6" y="40.2">DFP1_TX-</text>
<text x="39.6" y="37.7">DFP1_TX+</text>
<text x="39.3" y="45.3">DFP1_RX+</text>
<text x="39.3" y="47.9">DFP1_RX-</text>
<text x="40.5" y="52.9">DFP1_D+</text>
<text x="40.5" y="55.5">DFP1_D-</text>
<text x="39.6" y="63.1">DFP2_TX-</text>
<text x="39.6" y="60.6">DFP2_TX+</text>
<text x="39.3" y="70.7">DFP2_RX-</text>
<text x="39.3" y="68.2">DFP2_RX+</text>
<text x="40.5" y="75.8">DFP2_D+</text>
<text x="40.5" y="78.3">DFP2_D-</text>
<text x="156.4" y="83.4">HUB0_D-</text>
<text x="40.5" y="86">DFP3_D+</text>
<text x="40.5" y="88.5">DFP3_D-</text>
<text x="156.4" y="86">HUB0_D+</text>
<text x="39.6" y="93.6">DFP3_TX+</text>
<text x="156.4" y="91">SS_HUB_0_RX+</text>
<text x="156.4" y="93.6">SS_HUB_0_RX-</text>
<text x="39.3" y="101.2">DFP3_RX+</text>
<text x="39.6" y="96.1">DFP3_TX-</text>
<text x="156.4" y="98.7">SS_HUB_0_TX+</text>
<text x="156.4" y="101.2">SS_HUB_0_TX-</text>
<text x="39.3" y="103.7">DFP3_RX-</text>
<text x="39.6" y="111.4">DFP4_TX-</text>
<text x="39.6" y="108.8">DFP4_TX+</text>
<text x="39.3" y="116.4">DFP4_RX+</text>
<text x="39.3" y="119">DFP4_RX-</text>
<text x="40.5" y="124.1">DFP4_D+</text>
<text x="40.5" y="126.6">DFP4_D-</text>
</g>
<g font-size="1.3" fill="#0000c2">
<text x="19.3" y="163.7">TPS62590</text>
<text x="30" y="163.7">STEPDOWN</text>
<text x="41.2" y="163.7">CONVERTER</text>
</g>
</svg>
